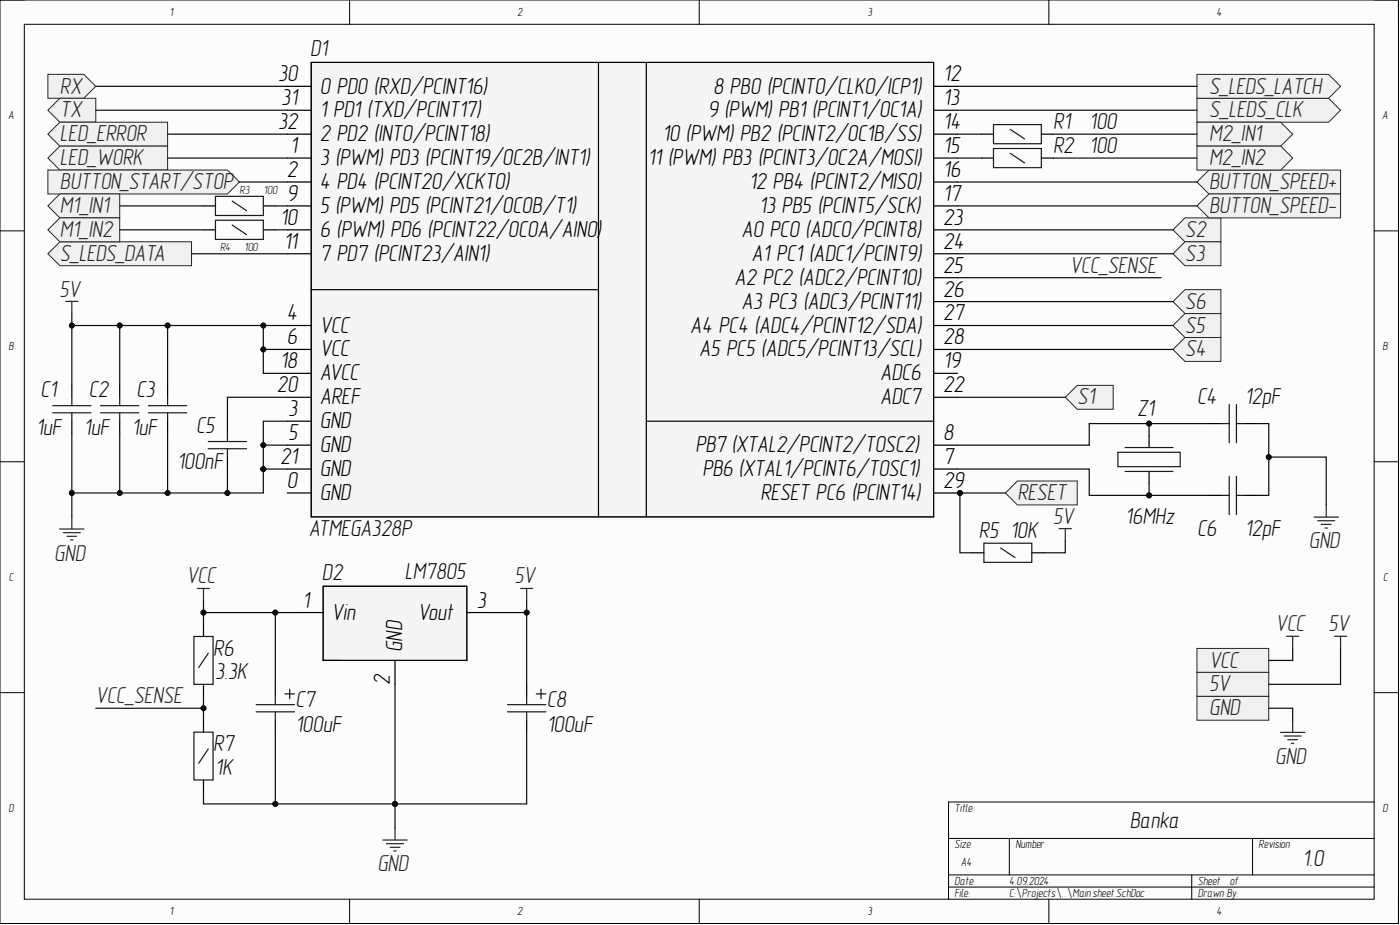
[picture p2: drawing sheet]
<svg xmlns="http://www.w3.org/2000/svg" width="292mm" height="193mm" viewBox="0 0 292 193" stroke-linecap="round" stroke-linejoin="round" font-family="sans-serif">
<path d="M0 0h291.8v192.7h-291.8z" fill-rule="evenodd" fill="#fcfcfc"/>
<path d="M0 0h291.8v192.7h-291.8z" fill="none" stroke="#000" stroke-width=".21"/>
<path d="M5.1 5.1h281.6v182.5h-281.6z" fill-rule="evenodd" fill="#fcfcfc"/>
<g fill="none" stroke="#000" stroke-width=".21">
<path d="M0 0h5.1M5.1 5.1h281.6v182.5h-281.6zM72.9 0v5.1M145.9 0v5.1M218.8 0v5.1M286.7 0h5.1v5.1M0 48.2h5.1M286.7 48.2h5.1M0 96.3h5.1M286.7 96.3h5.1M0 144.5h5.1M286.7 144.5h5.1"/>
<path d="M197.9 174.9h88.8M210.6 174.9v7.6M261.3 174.9v7.6M286.7 167.3h-88.8v20.3M72.9 187.6v5.1M145.9 187.6v5.1M197.9 182.5h88.8M197.9 185.1h88.8M218.8 187.6v5.1M248.6 182.5v5.1M291.8 187.6v5.1"/>
</g>
<path d="M239.7 90.9v2.5M239.7 98.3v2.6M252.2 88.4h2.5M259.7 88.4h2.5M252.2 103.3h2.5M259.7 103.3h2.5" fill="none" stroke="#000" stroke-width=".25"/>
<path d="M233.2 94.4h13v3h-13zM234.7 93.4h10M234.7 98.3h10M254.7 88.4h1.8M256.5 84.4v8M256.5 99.4v7.9M258 84.4v8M258 99.4v7.9M258 88.4h1.7M254.7 103.3h1.8M258 103.3h1.7" fill="none" stroke="#1c1c1c" stroke-width=".25"/>
<path d="M64.9 13h129.9v94.8h-129.9z" fill-rule="evenodd" fill="#f5f5f5"/>
<path d="M64.9 13h129.9v94.8h-129.9z" fill="none" stroke="#262626" stroke-width=".21"/>
<g fill="none" stroke="#000" stroke-width=".25">
<path d="M59.9 18h5M64.9 13h129.9v94.8h-129.9zM124.9 13v94.8M134.9 13v94.8M194.8 18h5M59.9 23h5M59.9 28h5M59.9 33h5M59.9 38h5M194.8 23h5M194.8 28h5M194.8 33h5"/>
<path d="M194.8 38h5M204.8 28h2.5M204.8 33h2.5M217.3 28h2.5M217.3 33h2.5M42.5 43h2.5M42.5 47.9h2.5M54.9 43h2.5M54.9 47.9h2.5M59.9 43h5M59.9 47.9h5M59.9 52.9h5"/>
<path d="M194.8 43h5M194.8 48h5M194.8 52.9h5M194.8 57.9h5M59.9 67.9h5M59.9 72.9h5M59.9 77.9h5M64.9 60.4h60M194.8 67.9h5M194.8 72.9h5M194.8 77.9h5M194.8 62.9h5"/>
<path d="M15 80.4v2.5M15 87.9v2.5M25 80.4v2.5M25 87.9v2.5M35 80.4v2.5M35 87.9v2.5M47.5 87.9v2.5M47.5 95.4v2.5M59.9 97.9h5M59.9 82.9h5M59.9 87.9h5M59.9 92.9h5"/>
<path d="M134.9 87.9h59.9M194.8 97.9h5M194.8 82.9h5M194.8 92.9h5M59.9 102.8h5M194.8 102.8h5M202.8 115.3h2.5M215.3 115.3h2.5M42.5 130.3v2.5M42.5 142.8v2.5M42.5 150.2v2.5M42.5 162.7v2.5"/>
</g>
<g fill="none" stroke="#262626" stroke-width=".25">
<path d="M13.7 62.9h2.6M15 62.9v2.5M12.4 110.4h5.1M13.2 111.1h3.6M14 111.9h2M14.7 112.6h.5M15 107.8v2.6M221 110.3h2.5M222.3 110.3v2.5M274.2 107.9h5M274.9 108.6h3.6M275.7 109.4h2"/>
<path d="M276.5 110.2h.5M276.7 105.3v2.6M41.2 122.8h2.5M42.5 122.8v2.5M79.9 175.2h5.1M80.6 176h3.6M81.4 176.8h2M82.2 177.5h.5M82.4 172.7v2.5"/>
</g>
<g fill="none" stroke="#1c1c1c" stroke-width=".25">
<path d="M207.3 31h10v4h-10zM207.3 26h10v4h-10zM210.8 32l3 2M210.8 27l3 2M45 46h9.9v3.9h-9.9zM45 41h9.9v4h-9.9zM48.5 47l2.9 1.9M48.5 42l2.9 2M11 84.6h8M11 86.1h8M15 82.9v1.7M15 86.1v1.8"/>
<path d="M21 84.6h8M21 86.1h8M25 82.9v1.7M25 86.1v1.8M31 84.6h8M31 86.1h8M35 82.9v1.7M35 86.1v1.8M43.5 92.1h7.9M43.5 93.6h7.9M47.5 90.4v1.7M47.5 93.6v1.8"/>
<path d="M205.3 113.3h10v4h-10zM208.8 114.3l3 2M40.5 132.8h4v10h-4zM43.5 136.3l-2 3M40.5 152.7h4v10h-4zM43.5 156.2l-2 3"/>
</g>
<path d="M67.4 122.3h30v15.5h-30z" fill-rule="evenodd" fill="#f5f5f5"/>
<path d="M67.4 122.3h30v15.5h-30z" fill="none" stroke="#262626" stroke-width=".21"/>
<path d="M62.4 127.8h5M67.4 122.3h30v15.5h-30zM82.4 137.8v5M97.4 127.8h5M57.4 142.8v2.5M57.4 150.2v2.5M109.9 142.8v2.5M109.9 150.2v2.5" fill="none" stroke="#000" stroke-width=".25"/>
<path d="M108.6 122.8h2.6M109.9 122.8v2.5" fill="none" stroke="#262626" stroke-width=".25"/>
<path d="M53.4 148.5h8M53.4 147h8M57.4 145.3v1.7M57.4 148.5v1.7M105.9 148.5h8M105.9 147h8M109.9 145.3v1.7M109.9 148.5v1.7" fill="none" stroke="#1c1c1c" stroke-width=".25"/>
<path d="M59.4 144.8h2M60.4 143.8v2M111.9 144.8h2M112.9 143.8v2" fill="none" stroke="#151515" stroke-width=".25"/>
<path d="M222.3 82.9l2.5-2.5h7.5v5h-7.5z" fill-rule="evenodd" fill="#f0f0f0"/>
<path d="M222.3 82.9l2.5-2.5h7.5v5h-7.5z" fill="none" stroke="#262626" stroke-width=".21"/>
<path d="M247.2 45.5h7.5v4.9h-7.5l-2.5-2.4z" fill-rule="evenodd" fill="#f0f0f0"/>
<path d="M247.2 45.5h7.5v4.9h-7.5l-2.5-2.4z" fill="none" stroke="#262626" stroke-width=".21"/>
<path d="M244.7 52.9l2.5-2.5h7.5v5h-7.5z" fill-rule="evenodd" fill="#f0f0f0"/>
<path d="M244.7 52.9l2.5-2.5h7.5v5h-7.5z" fill="none" stroke="#262626" stroke-width=".21"/>
<path d="M244.7 72.9l2.5-2.5h7.5v5h-7.5z" fill-rule="evenodd" fill="#f0f0f0"/>
<path d="M244.7 72.9l2.5-2.5h7.5v5h-7.5z" fill="none" stroke="#262626" stroke-width=".21"/>
<path d="M244.7 67.9l2.5-2.5h7.5v5h-7.5z" fill-rule="evenodd" fill="#f0f0f0"/>
<path d="M244.7 67.9l2.5-2.5h7.5v5h-7.5z" fill="none" stroke="#262626" stroke-width=".21"/>
<path d="M244.7 62.9l2.5-2.5h7.5v5h-7.5z" fill-rule="evenodd" fill="#f0f0f0"/>
<path d="M244.7 62.9l2.5-2.5h7.5v5h-7.5z" fill="none" stroke="#262626" stroke-width=".21"/>
<path d="M249.7 20.5h27.5l2.5 2.5-2.5 2.5h-27.5z" fill-rule="evenodd" fill="#f0f0f0"/>
<path d="M249.7 20.5h27.5l2.5 2.5-2.5 2.5h-27.5z" fill="none" stroke="#262626" stroke-width=".21"/>
<path d="M212.3 100.3h12.5v5h-12.5l-2.5-2.5z" fill-rule="evenodd" fill="#f0f0f0"/>
<path d="M212.3 100.3h12.5v5h-12.5l-2.5-2.5z" fill="none" stroke="#262626" stroke-width=".21"/>
<path d="M249.7 145.3h15v5h-15z" fill-rule="evenodd" fill="#f0f0f0"/>
<path d="M249.7 145.3h15v5h-15z" fill="none" stroke="#262626" stroke-width=".21"/>
<path d="M249.7 135.3h15v5h-15z" fill-rule="evenodd" fill="#f0f0f0"/>
<path d="M249.7 135.3h15v5h-15z" fill="none" stroke="#262626" stroke-width=".21"/>
<path d="M249.7 140.3h15v5h-15z" fill-rule="evenodd" fill="#f0f0f0"/>
<path d="M249.7 140.3h15v5h-15z" fill="none" stroke="#262626" stroke-width=".21"/>
<path d="M268.4 132.7h2.6M269.7 132.7v2.6M278.4 132.7h2.6M279.7 132.7v2.6M267.2 152.8h5M267.9 153.5h3.6M268.7 154.3h2M269.5 155.1h.5M269.7 150.3v2.5" fill="none" stroke="#262626" stroke-width=".25"/>
<path d="M10 15.5h7.5l2.5 2.5-2.5 2.5h-7.5z" fill-rule="evenodd" fill="#f0f0f0"/>
<path d="M10 15.5h7.5l2.5 2.5-2.5 2.5h-7.5z" fill="none" stroke="#262626" stroke-width=".21"/>
<path d="M10 23l2.5-2.5h7.5v5h-7.5z" fill-rule="evenodd" fill="#f0f0f0"/>
<path d="M10 23l2.5-2.5h7.5v5h-7.5z" fill="none" stroke="#262626" stroke-width=".21"/>
<path d="M249.7 15.5h27.5l2.5 2.5-2.5 2.5h-27.5z" fill-rule="evenodd" fill="#f0f0f0"/>
<path d="M249.7 15.5h27.5l2.5 2.5-2.5 2.5h-27.5z" fill="none" stroke="#262626" stroke-width=".21"/>
<path d="M10 52.9l2.5-2.5h27.5v5h-27.5z" fill-rule="evenodd" fill="#f0f0f0"/>
<path d="M10 52.9l2.5-2.5h27.5v5h-27.5z" fill="none" stroke="#262626" stroke-width=".21"/>
<path d="M249.7 38l2.5-2.5h27.5v5h-27.5z" fill-rule="evenodd" fill="#f0f0f0"/>
<path d="M249.7 38l2.5-2.5h27.5v5h-27.5z" fill="none" stroke="#262626" stroke-width=".21"/>
<path d="M10 28l2.5-2.5h22.5v5h-22.5z" fill-rule="evenodd" fill="#f0f0f0"/>
<path d="M10 28l2.5-2.5h22.5v5h-22.5z" fill="none" stroke="#262626" stroke-width=".21"/>
<path d="M249.7 43l2.5-2.5h27.5v5h-27.5z" fill-rule="evenodd" fill="#f0f0f0"/>
<path d="M249.7 43l2.5-2.5h27.5v5h-27.5z" fill="none" stroke="#262626" stroke-width=".21"/>
<path d="M10 33l2.5-2.5h22.5v5h-22.5z" fill-rule="evenodd" fill="#f0f0f0"/>
<path d="M10 33l2.5-2.5h22.5v5h-22.5z" fill="none" stroke="#262626" stroke-width=".21"/>
<path d="M10 35.5h37.5l2.4 2.5-2.4 2.5h-37.5z" fill-rule="evenodd" fill="#f0f0f0"/>
<path d="M10 35.5h37.5l2.4 2.5-2.4 2.5h-37.5z" fill="none" stroke="#262626" stroke-width=".21"/>
<path d="M10 43l2.5-2.5h12.5v5h-12.5z" fill-rule="evenodd" fill="#f0f0f0"/>
<path d="M10 43l2.5-2.5h12.5v5h-12.5z" fill="none" stroke="#262626" stroke-width=".21"/>
<path d="M10 47.9l2.5-2.4h12.5v4.9h-12.5z" fill-rule="evenodd" fill="#f0f0f0"/>
<path d="M10 47.9l2.5-2.4h12.5v4.9h-12.5z" fill="none" stroke="#262626" stroke-width=".21"/>
<path d="M249.7 25.5h17.5l2.5 2.5-2.5 2.5h-17.5z" fill-rule="evenodd" fill="#f0f0f0"/>
<path d="M249.7 25.5h17.5l2.5 2.5-2.5 2.5h-17.5z" fill="none" stroke="#262626" stroke-width=".21"/>
<path d="M249.7 30.5h17.5l2.5 2.5-2.5 2.5h-17.5z" fill-rule="evenodd" fill="#f0f0f0"/>
<path d="M249.7 30.5h17.5l2.5 2.5-2.5 2.5h-17.5z" fill="none" stroke="#262626" stroke-width=".21"/>
<path d="M25 43h17.5M15 65.4v2.5h39.9" fill="none" stroke="#0e0e0e" stroke-width=".25"/>
<circle cx="54.9" cy="67.9" r=".51" fill="#0e0e0e"/>
<circle cx="54.9" cy="67.9" r=".51" fill="none" stroke="#0e0e0e" stroke-width=".21"/>
<circle cx="35" cy="67.9" r=".51" fill="#0e0e0e"/>
<circle cx="35" cy="67.9" r=".51" fill="none" stroke="#0e0e0e" stroke-width=".21"/>
<circle cx="25" cy="67.9" r=".51" fill="#0e0e0e"/>
<circle cx="25" cy="67.9" r=".51" fill="none" stroke="#0e0e0e" stroke-width=".21"/>
<circle cx="15" cy="67.9" r=".51" fill="#0e0e0e"/>
<circle cx="15" cy="67.9" r=".51" fill="none" stroke="#0e0e0e" stroke-width=".21"/>
<path d="M54.9 97.9v4.9h-39.9v5" fill="none" stroke="#0e0e0e" stroke-width=".25"/>
<circle cx="54.9" cy="97.9" r=".51" fill="#0e0e0e"/>
<circle cx="54.9" cy="97.9" r=".51" fill="none" stroke="#0e0e0e" stroke-width=".21"/>
<circle cx="47.5" cy="102.8" r=".51" fill="#0e0e0e"/>
<circle cx="47.5" cy="102.8" r=".51" fill="none" stroke="#0e0e0e" stroke-width=".21"/>
<circle cx="35" cy="102.8" r=".51" fill="#0e0e0e"/>
<circle cx="35" cy="102.8" r=".51" fill="none" stroke="#0e0e0e" stroke-width=".21"/>
<circle cx="25" cy="102.8" r=".51" fill="#0e0e0e"/>
<circle cx="25" cy="102.8" r=".51" fill="none" stroke="#0e0e0e" stroke-width=".21"/>
<circle cx="15" cy="102.8" r=".51" fill="#0e0e0e"/>
<circle cx="15" cy="102.8" r=".51" fill="none" stroke="#0e0e0e" stroke-width=".21"/>
<path d="M20 147.8h22.5" fill="none" stroke="#0e0e0e" stroke-width=".25"/>
<circle cx="42.5" cy="147.8" r=".51" fill="#0e0e0e"/>
<circle cx="42.5" cy="147.8" r=".51" fill="none" stroke="#0e0e0e" stroke-width=".21"/>
<path d="M20 18h39.9M20 23h39.9M35 33h24.9M35 28h24.9M40 52.9h19.9M42.5 165.2v2.5h39.9" fill="none" stroke="#0e0e0e" stroke-width=".25"/>
<circle cx="57.4" cy="167.7" r=".51" fill="#0e0e0e"/>
<circle cx="57.4" cy="167.7" r=".51" fill="none" stroke="#0e0e0e" stroke-width=".21"/>
<circle cx="82.4" cy="167.7" r=".51" fill="#0e0e0e"/>
<circle cx="82.4" cy="167.7" r=".51" fill="none" stroke="#0e0e0e" stroke-width=".21"/>
<path d="M42.5 125.3v2.5h19.9" fill="none" stroke="#0e0e0e" stroke-width=".25"/>
<circle cx="42.5" cy="127.8" r=".51" fill="#0e0e0e"/>
<circle cx="42.5" cy="127.8" r=".51" fill="none" stroke="#0e0e0e" stroke-width=".21"/>
<circle cx="57.4" cy="127.8" r=".51" fill="#0e0e0e"/>
<circle cx="57.4" cy="127.8" r=".51" fill="none" stroke="#0e0e0e" stroke-width=".21"/>
<path d="M49.9 38h10M54.9 97.9h5M59.9 82.9h-12.4v5" fill="none" stroke="#0e0e0e" stroke-width=".25"/>
<circle cx="54.9" cy="97.9" r=".51" fill="#0e0e0e"/>
<circle cx="54.9" cy="97.9" r=".51" fill="none" stroke="#0e0e0e" stroke-width=".21"/>
<path d="M59.9 87.9h-5v5h5" fill="none" stroke="#0e0e0e" stroke-width=".25"/>
<circle cx="54.9" cy="92.9" r=".51" fill="#0e0e0e"/>
<circle cx="54.9" cy="92.9" r=".51" fill="none" stroke="#0e0e0e" stroke-width=".21"/>
<path d="M54.9 72.9v5h5" fill="none" stroke="#0e0e0e" stroke-width=".25"/>
<circle cx="54.9" cy="72.9" r=".51" fill="#0e0e0e"/>
<circle cx="54.9" cy="72.9" r=".51" fill="none" stroke="#0e0e0e" stroke-width=".21"/>
<path d="M59.9 67.9h-5v5h5" fill="none" stroke="#0e0e0e" stroke-width=".25"/>
<circle cx="54.9" cy="72.9" r=".51" fill="#0e0e0e"/>
<circle cx="54.9" cy="72.9" r=".51" fill="none" stroke="#0e0e0e" stroke-width=".21"/>
<circle cx="54.9" cy="67.9" r=".51" fill="#0e0e0e"/>
<circle cx="54.9" cy="67.9" r=".51" fill="none" stroke="#0e0e0e" stroke-width=".21"/>
<path d="M57.4 47.9h2.5M57.4 43h2.5M82.4 142.8v29.9" fill="none" stroke="#0e0e0e" stroke-width=".25"/>
<circle cx="82.4" cy="167.7" r=".51" fill="#0e0e0e"/>
<circle cx="82.4" cy="167.7" r=".51" fill="none" stroke="#0e0e0e" stroke-width=".21"/>
<path d="M109.9 152.7v15h-27.5" fill="none" stroke="#0e0e0e" stroke-width=".25"/>
<circle cx="82.4" cy="167.7" r=".51" fill="#0e0e0e"/>
<circle cx="82.4" cy="167.7" r=".51" fill="none" stroke="#0e0e0e" stroke-width=".21"/>
<path d="M109.9 125.3v2.5h-7.5" fill="none" stroke="#0e0e0e" stroke-width=".25"/>
<circle cx="109.9" cy="127.8" r=".51" fill="#0e0e0e"/>
<circle cx="109.9" cy="127.8" r=".51" fill="none" stroke="#0e0e0e" stroke-width=".21"/>
<path d="M199.8 102.8h10" fill="none" stroke="#0e0e0e" stroke-width=".25"/>
<circle cx="200.3" cy="102.8" r=".51" fill="#0e0e0e"/>
<circle cx="200.3" cy="102.8" r=".51" fill="none" stroke="#0e0e0e" stroke-width=".21"/>
<path d="M199.8 97.9h27.5v5.4h12.4" fill="none" stroke="#0e0e0e" stroke-width=".25"/>
<circle cx="239.7" cy="103.3" r=".51" fill="#0e0e0e"/>
<circle cx="239.7" cy="103.3" r=".51" fill="none" stroke="#0e0e0e" stroke-width=".21"/>
<path d="M239.7 88.4h-12.4v4.5h-27.5" fill="none" stroke="#0e0e0e" stroke-width=".25"/>
<circle cx="239.7" cy="88.4" r=".51" fill="#0e0e0e"/>
<circle cx="239.7" cy="88.4" r=".51" fill="none" stroke="#0e0e0e" stroke-width=".21"/>
<g fill="none" stroke="#0e0e0e" stroke-width=".25">
<path d="M199.8 18h49.9M199.8 38h49.9M199.8 33h5M199.8 28h5M199.8 23h49.9M199.8 48h44.9M199.8 43h49.9M199.8 57.9h42.4M199.8 52.9h44.9M199.8 72.9h44.9M199.8 67.9h44.9M199.8 62.9h44.9"/>
<path d="M199.8 82.9h22.5M200.3 102.8v12.5h2.5"/>
</g>
<circle cx="200.3" cy="102.8" r=".51" fill="#0e0e0e"/>
<circle cx="200.3" cy="102.8" r=".51" fill="none" stroke="#0e0e0e" stroke-width=".21"/>
<path d="M219.8 28h29.9M222.3 112.8v2.5h-4.5M239.7 100.9v2.4h12.5" fill="none" stroke="#0e0e0e" stroke-width=".25"/>
<circle cx="239.7" cy="103.3" r=".51" fill="#0e0e0e"/>
<circle cx="239.7" cy="103.3" r=".51" fill="none" stroke="#0e0e0e" stroke-width=".21"/>
<path d="M252.2 88.4h-12.5v2.5" fill="none" stroke="#0e0e0e" stroke-width=".25"/>
<circle cx="239.7" cy="88.4" r=".51" fill="#0e0e0e"/>
<circle cx="239.7" cy="88.4" r=".51" fill="none" stroke="#0e0e0e" stroke-width=".21"/>
<path d="M262.2 88.4h2.5v14.9h-2.5" fill="none" stroke="#0e0e0e" stroke-width=".25"/>
<circle cx="264.7" cy="95.4" r=".51" fill="#0e0e0e"/>
<circle cx="264.7" cy="95.4" r=".51" fill="none" stroke="#0e0e0e" stroke-width=".21"/>
<path d="M264.7 95.4h12v9.9M269.7 135.3v2.5h-5M279.7 135.3v7.5h-15M264.7 147.7h5v2.6" fill="none" stroke="#0e0e0e" stroke-width=".25"/>
<circle cx="264.7" cy="95.4" r=".51" fill="#0e0e0e"/>
<circle cx="264.7" cy="95.4" r=".51" fill="none" stroke="#0e0e0e" stroke-width=".21"/>
<path d="M15 90.4v12.4" fill="none" stroke="#0e0e0e" stroke-width=".25"/>
<circle cx="15" cy="102.8" r=".51" fill="#0e0e0e"/>
<circle cx="15" cy="102.8" r=".51" fill="none" stroke="#0e0e0e" stroke-width=".21"/>
<path d="M15 67.9v12.5" fill="none" stroke="#0e0e0e" stroke-width=".25"/>
<circle cx="15" cy="67.9" r=".51" fill="#0e0e0e"/>
<circle cx="15" cy="67.9" r=".51" fill="none" stroke="#0e0e0e" stroke-width=".21"/>
<path d="M25 90.4v12.4" fill="none" stroke="#0e0e0e" stroke-width=".25"/>
<circle cx="25" cy="102.8" r=".51" fill="#0e0e0e"/>
<circle cx="25" cy="102.8" r=".51" fill="none" stroke="#0e0e0e" stroke-width=".21"/>
<path d="M25 67.9v12.5" fill="none" stroke="#0e0e0e" stroke-width=".25"/>
<circle cx="25" cy="67.9" r=".51" fill="#0e0e0e"/>
<circle cx="25" cy="67.9" r=".51" fill="none" stroke="#0e0e0e" stroke-width=".21"/>
<path d="M35 90.4v12.4" fill="none" stroke="#0e0e0e" stroke-width=".25"/>
<circle cx="35" cy="102.8" r=".51" fill="#0e0e0e"/>
<circle cx="35" cy="102.8" r=".51" fill="none" stroke="#0e0e0e" stroke-width=".21"/>
<path d="M35 67.9v12.5" fill="none" stroke="#0e0e0e" stroke-width=".25"/>
<circle cx="35" cy="67.9" r=".51" fill="#0e0e0e"/>
<circle cx="35" cy="67.9" r=".51" fill="none" stroke="#0e0e0e" stroke-width=".21"/>
<path d="M42.5 145.3v4.9" fill="none" stroke="#0e0e0e" stroke-width=".25"/>
<circle cx="42.5" cy="147.8" r=".51" fill="#0e0e0e"/>
<circle cx="42.5" cy="147.8" r=".51" fill="none" stroke="#0e0e0e" stroke-width=".21"/>
<path d="M42.5 127.8v2.5" fill="none" stroke="#0e0e0e" stroke-width=".25"/>
<circle cx="42.5" cy="127.8" r=".51" fill="#0e0e0e"/>
<circle cx="42.5" cy="127.8" r=".51" fill="none" stroke="#0e0e0e" stroke-width=".21"/>
<path d="M47.5 97.9v4.9" fill="none" stroke="#0e0e0e" stroke-width=".25"/>
<circle cx="47.5" cy="102.8" r=".51" fill="#0e0e0e"/>
<circle cx="47.5" cy="102.8" r=".51" fill="none" stroke="#0e0e0e" stroke-width=".21"/>
<path d="M54.9 92.9v5" fill="none" stroke="#0e0e0e" stroke-width=".25"/>
<circle cx="54.9" cy="97.9" r=".51" fill="#0e0e0e"/>
<circle cx="54.9" cy="97.9" r=".51" fill="none" stroke="#0e0e0e" stroke-width=".21"/>
<circle cx="54.9" cy="92.9" r=".51" fill="#0e0e0e"/>
<circle cx="54.9" cy="92.9" r=".51" fill="none" stroke="#0e0e0e" stroke-width=".21"/>
<path d="M57.4 152.7v15" fill="none" stroke="#0e0e0e" stroke-width=".25"/>
<circle cx="57.4" cy="167.7" r=".51" fill="#0e0e0e"/>
<circle cx="57.4" cy="167.7" r=".51" fill="none" stroke="#0e0e0e" stroke-width=".21"/>
<path d="M57.4 127.8v15" fill="none" stroke="#0e0e0e" stroke-width=".25"/>
<circle cx="57.4" cy="127.8" r=".51" fill="#0e0e0e"/>
<circle cx="57.4" cy="127.8" r=".51" fill="none" stroke="#0e0e0e" stroke-width=".21"/>
<path d="M109.9 127.8v15" fill="none" stroke="#0e0e0e" stroke-width=".25"/>
<circle cx="109.9" cy="127.8" r=".51" fill="#0e0e0e"/>
<circle cx="109.9" cy="127.8" r=".51" fill="none" stroke="#0e0e0e" stroke-width=".21"/>
<path d="M219.8 33h29.9M25 47.9h17.5" fill="none" stroke="#0e0e0e" stroke-width=".25"/>
<g font-size="4.9" fill="#0e0e0e">
<text x="64.7" y="11.7">D1</text>
<text x="219.7" y="27">R1</text>
<text x="227.3" y="27">100</text>
<text x="219.7" y="31.9">R2</text>
<text x="227.3" y="31.9">100</text>
<text x="8.5" y="82.8">C1</text>
<text x="18.5" y="82.8">C2</text>
<text x="28.5" y="82.8">C3</text>
<text x="237.2" y="86.8">Z1</text>
<text x="249.7" y="84.3">C4</text>
<text x="259.7" y="84.3">12pF</text>
<text x="7.5" y="90.8">1uF</text>
<text x="17.5" y="90.8">1uF</text>
<text x="27.5" y="90.8">1uF</text>
<text x="40.9" y="90.3">C5</text>
<text x="37" y="97.8">100nF</text>
<text x="64.4" y="111.8">ATMEGA328P</text>
<text x="204.2" y="112.3">R5</text>
<text x="210.8" y="112.3">10K</text>
<text x="234.8" y="109.3">16MHz</text>
<text x="249.7" y="111.8">C6</text>
<text x="259.7" y="111.8">12pF</text>
<text x="67.2" y="121">D2</text>
<text x="84.5" y="120.8">LM7805</text>
<text x="44.5" y="136.8">R6</text>
<text x="44.9" y="141.7">3.3K</text>
<text x="61.7" y="147.5">C7</text>
<text x="114.1" y="147.5">C8</text>
<text x="61.7" y="152.6">100uF</text>
<text x="114.1" y="152.6">100uF</text>
<text x="44.5" y="156.7">R7</text>
<text x="44.9" y="161.6">1K</text>
<text x="235.7" y="172.6">Banka</text>
<text x="271.7" y="180.7">1.0</text>
</g>
<g font-size="4.9">
<text x="58" y="17">30</text>
<text x="196.8" y="17">12</text>
<text x="58.7" y="22">31</text>
<text x="66.7" y="19.5">0 PD0 (RXD/PCINT16)</text>
<text x="148.8" y="19.5">8 PB0 (PCINT0/CLKO/ICP1)</text>
<text x="196.8" y="22">13</text>
<text x="58" y="27">32</text>
<text x="66.7" y="24.5">1 PD1 (TXD/PCINT17)</text>
<text x="66.7" y="29.5">2 PD2 (INT0/PCINT18)</text>
<text x="138.2" y="29.5">10 (PWM) PB2 (PCINT2/OC1B/SS)</text>
<text x="147.7" y="24.5">9 (PWM) PB1 (PCINT1/OC1A)</text>
<text x="196.8" y="27">14</text>
<text x="60.6" y="31.9">1</text>
<text x="66.7" y="34.5">3 (PWM) PD3 (PCINT19/OC2B/INT1)</text>
<text x="135.1" y="34.5">11 (PWM) PB3 (PCINT3/OC2A/MOSI)</text>
<text x="196.8" y="31.9">15</text>
<text x="59.9" y="36.9">2</text>
<text x="59.9" y="41.9">9</text>
<text x="66.7" y="39.5">4 PD4 (PCINT20/XCKT0)</text>
<text x="156.3" y="39.5">12 PB4 (PCINT2/MISO)</text>
<text x="196.8" y="41.9">17</text>
<text x="196.8" y="36.9">16</text>
<text x="58.4" y="46.9">10</text>
<text x="66.7" y="44.4">5 (PWM) PD5 (PCINT21/OC0B/T1)</text>
<text x="158.4" y="44.4">13 PB5 (PCINT5/SCK)</text>
<text x="196.8" y="46.9">23</text>
<text x="59.2" y="51.9">11</text>
<text x="66.7" y="49.4">6 (PWM) PD6 (PCINT22/OC0A/AIN0)</text>
<text x="154.7" y="49.4">A0 PC0 (ADC0/PCINT8)</text>
<text x="196.8" y="51.9">24</text>
<text x="66.7" y="54.4">7 PD7 (PCINT23/AIN1)</text>
<text x="153.2" y="59.4">A2 PC2 (ADC2/PCINT10)</text>
<text x="156.8" y="54.4">A1 PC1 (ADC1/PCINT9)</text>
<text x="196.8" y="56.9">25</text>
<text x="154.7" y="64.4">A3 PC3 (ADC3/PCINT11)</text>
<text x="196.8" y="61.9">26</text>
<text x="59.9" y="66.8">4</text>
<text x="59.9" y="71.8">6</text>
<text x="66.7" y="69.4">VCC</text>
<text x="144" y="69.4">A4 PC4 (ADC4/PCINT12/SDA)</text>
<text x="196.8" y="71.8">28</text>
<text x="196.8" y="66.8">27</text>
<text x="58.4" y="76.8">18</text>
<text x="66.7" y="74.4">VCC</text>
<text x="145.9" y="74.4">A5 PC5 (ADC5/PCINT13/SCL)</text>
<text x="196.8" y="76.8">19</text>
<text x="57.8" y="81.8">20</text>
<text x="66.7" y="79.3">AVCC</text>
<text x="183.6" y="79.3">ADC6</text>
<text x="196.8" y="81.8">22</text>
<text x="60.1" y="86.8">3</text>
<text x="66.7" y="84.3">AREF</text>
<text x="66.7" y="89.3">GND</text>
<text x="183.6" y="84.3">ADC7</text>
<text x="60.1" y="91.8">5</text>
<text x="66.7" y="94.3">GND</text>
<text x="145.1" y="94.3">PB7 (XTAL2/PCINT2/TOSC2)</text>
<text x="196.8" y="91.8">8</text>
<text x="58.4" y="96.8">21</text>
<text x="59.9" y="101.7">0</text>
<text x="66.7" y="99.3">GND</text>
<text x="146.6" y="99.3">PB6 (XTAL1/PCINT6/TOSC1)</text>
<text x="196.8" y="96.8">7</text>
<text x="196.8" y="101.7">29</text>
<text x="66.7" y="104.3">GND</text>
<text x="158.7" y="104.3">RESET PC6 (PCINT14)</text>
<text x="63.1" y="126.8">1</text>
<text x="69.2" y="129.3">Vin</text>
<text x="87.2" y="129.3">Vout</text>
<text x="99.5" y="126.8">3</text>
<text x="83.9" y="136" transform="rotate(-90 83.9 136)">GND</text>
<text x="81.4" y="142.8" transform="rotate(-90 81.4 142.8)">2</text>
</g>
<g font-size="4.9" fill="#262626">
<text x="12.5" y="19.5">RX</text>
<text x="252.3" y="19.5">S_LEDS_LATCH</text>
<text x="12.5" y="24.5">TX</text>
<text x="12.5" y="29.5">LED_ERROR</text>
<text x="252.3" y="24.5">S_LEDS_CLK</text>
<text x="252.3" y="29.5">M2_IN1</text>
<text x="12.5" y="34.5">LED_WORK</text>
<text x="252.3" y="34.5">M2_IN2</text>
<text x="12.5" y="39.5">BUTTON_START/STOP</text>
<text x="252.3" y="39.5">BUTTON_SPEED+</text>
<text x="12.5" y="44.4">M1_IN1</text>
<text x="252.3" y="44.4">BUTTON_SPEED-</text>
<text x="12.5" y="49.4">M1_IN2</text>
<text x="247.3" y="49.4">S2</text>
<text x="12.5" y="54.4">S_LEDS_DATA</text>
<text x="223.2" y="56.9">VCC_SENSE</text>
<text x="247.3" y="54.4">S3</text>
<text x="12.4" y="61.9">5V</text>
<text x="247.3" y="64.4">S6</text>
<text x="247.3" y="69.4">S5</text>
<text x="247.3" y="74.4">S4</text>
<text x="224.8" y="84.3">S1</text>
<text x="212.3" y="104.3">RESET</text>
<text x="219.7" y="109.3">5V</text>
<text x="11.3" y="116.9">GND</text>
<text x="273.1" y="114.4">GND</text>
<text x="38.9" y="121.7">VCC</text>
<text x="107.3" y="121.7">5V</text>
<text x="266.2" y="131.7">VCC</text>
<text x="277.1" y="131.7">5V</text>
<text x="252.3" y="139.3">VCC</text>
<text x="20" y="146.7">VCC_SENSE</text>
<text x="252.3" y="149.2">GND</text>
<text x="252.3" y="144.2">5V</text>
<text x="266.1" y="159.4">GND</text>
<text x="78.7" y="181.8">GND</text>
</g>
<g font-size="2.5">
<text x="35.4" y="3.3">1</text>
<text x="107.9" y="3.3">2</text>
<text x="181" y="3.3">3</text>
<text x="253.8" y="3.3">4</text>
<text x="1.7" y="24.8">A</text>
<text x="288.4" y="24.8">A</text>
<text x="1.8" y="73">B</text>
<text x="288.5" y="73">B</text>
<text x="1.9" y="121.2">C</text>
<text x="288.6" y="121.2">C</text>
<text x="1.8" y="169.3">D</text>
<text x="199.2" y="169.3">Title</text>
<text x="288.5" y="169.3">D</text>
<text x="199.2" y="176.9">Size</text>
<text x="211.9" y="176.9">Number</text>
<text x="262.6" y="176.9">Revision</text>
<text x="199.2" y="184.5">Date:</text>
<text x="200.4" y="180.7">A4</text>
<text x="210.6" y="184.5">4.09.2024</text>
<text x="249.9" y="184.5">Sheet</text>
<text x="256.6" y="184.5">of</text>
<text x="35.4" y="190.9">1</text>
<text x="107.9" y="190.9">2</text>
<text x="181" y="190.9">3</text>
<text x="199.2" y="187.1">File:</text>
<text x="210.6" y="187.1">C:\Projects\..\Mainsheet.SchDoc</text>
<text x="249.9" y="187.1">Drawn By:</text>
<text x="253.8" y="190.9">4</text>
</g>
<g font-size="2.5" fill="#0e0e0e">
<text x="50" y="40.4">R3</text>
<text x="55" y="40.4">100</text>
<text x="45.9" y="52.4">R4</text>
<text x="50.9" y="52.4">100</text>
</g>
</svg>
